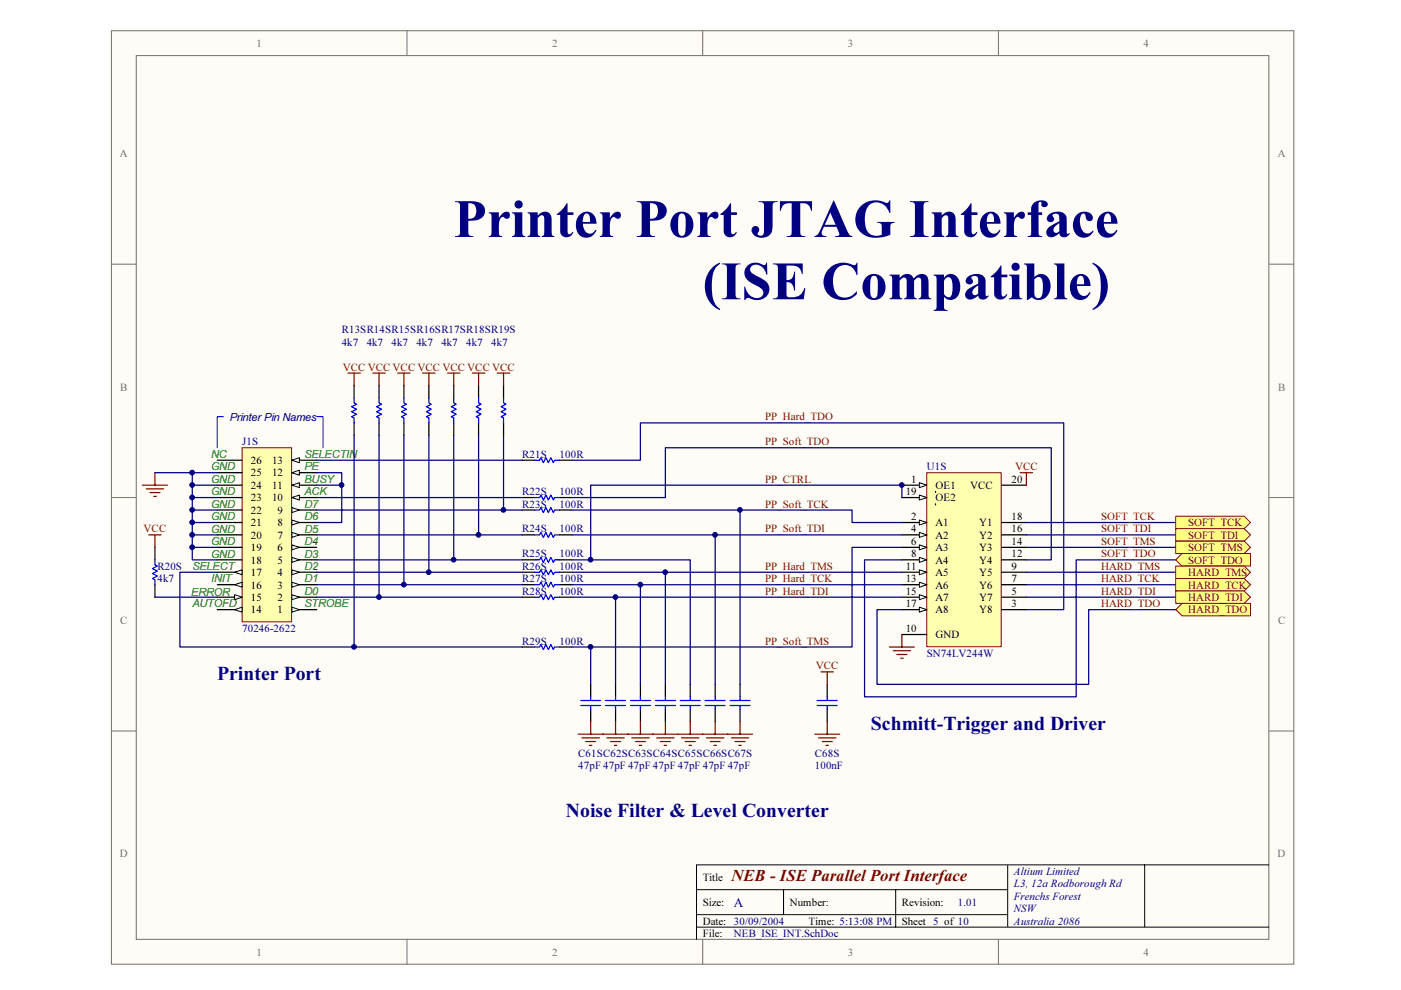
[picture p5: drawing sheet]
<svg xmlns="http://www.w3.org/2000/svg" width="297mm" height="210mm" viewBox="0 0 297 210" stroke-linecap="round" stroke-linejoin="round" font-family="sans-serif">
<g fill="#fffcf8" stroke="#706f64" stroke-width=".21">
<path d="M23.6 6.5h250.7v197.9h-250.7z" fill-rule="evenodd"/>
<path d="M28.9 11.8h240.1v187.4h-240.1z" fill-rule="evenodd"/>
</g>
<path d="M86.3 6.5v5.3M149 6.5v5.3M211.7 6.5v5.3M23.6 56h5.3M269.1 56h5.3M23.6 105.5h5.3M269.1 105.5h5.3M23.6 155h5.3M269.1 155h5.3M86.3 199.2v5.3M149 199.2v5.3M211.7 199.2v5.3" fill="none" stroke="#706f64" stroke-width=".21"/>
<path d="M147.7 188.6h66M147.7 196.6h121.4M147.7 193.9h66M166.1 188.6v5.3M189.9 188.6v8M213.7 183.4v13.2M242.7 183.4h-95v15.8M269.1 183.4h-26.4v13.2" fill="none" stroke="#000" stroke-width=".21"/>
<path d="M51.3 94.9h10.5v36.9h-10.5z" fill-rule="evenodd" fill="#ffffb0" stroke="#800000" stroke-width=".21"/>
<path d="M61.9 129.3h5.3" fill="none" stroke="#000" stroke-width=".26"/>
<path d="M61.9 128.7l1.6 .6-1.6 .5z" fill="#fffcf8" stroke="#000" stroke-width=".21"/>
<path d="M61.9 126.6h5.3" fill="none" stroke="#000" stroke-width=".26"/>
<path d="M61.9 126.1l1.6 .5-1.6 .5z" fill="#fffcf8" stroke="#000" stroke-width=".21"/>
<path d="M61.9 124h5.3" fill="none" stroke="#000" stroke-width=".26"/>
<path d="M61.9 123.4l1.6 .6-1.6 .5z" fill="#fffcf8" stroke="#000" stroke-width=".21"/>
<path d="M61.9 121.3h5.3" fill="none" stroke="#000" stroke-width=".26"/>
<path d="M61.9 120.8l1.6 .5-1.6 .6z" fill="#fffcf8" stroke="#000" stroke-width=".21"/>
<path d="M61.9 118.7h5.3" fill="none" stroke="#000" stroke-width=".26"/>
<path d="M61.9 118.2l1.6 .5-1.6 .5z" fill="#fffcf8" stroke="#000" stroke-width=".21"/>
<path d="M61.9 116.1h5.3" fill="none" stroke="#000" stroke-width=".26"/>
<path d="M61.9 115.5l1.6 .6-1.6 .5z" fill="#fffcf8" stroke="#000" stroke-width=".21"/>
<path d="M61.9 113.4h5.3" fill="none" stroke="#000" stroke-width=".26"/>
<path d="M61.9 112.9l1.6 .5-1.6 .5z" fill="#fffcf8" stroke="#000" stroke-width=".21"/>
<path d="M61.9 110.8h5.3" fill="none" stroke="#000" stroke-width=".26"/>
<path d="M61.9 110.3l1.6 .5-1.6 .5z" fill="#fffcf8" stroke="#000" stroke-width=".21"/>
<path d="M61.9 108.1h5.3" fill="none" stroke="#000" stroke-width=".26"/>
<path d="M61.9 107.6l1.6 .5-1.6 .6z" fill="#fffcf8" stroke="#000" stroke-width=".21"/>
<path d="M61.9 105.5h5.3" fill="none" stroke="#000" stroke-width=".26"/>
<path d="M61.9 105.5l1.6-.5v1z" fill="#fffcf8" stroke="#000" stroke-width=".21"/>
<path d="M61.9 102.9h5.3" fill="none" stroke="#000" stroke-width=".26"/>
<path d="M61.9 102.9l1.6-.6v1.1z" fill="#fffcf8" stroke="#000" stroke-width=".21"/>
<path d="M61.9 100.2h5.3" fill="none" stroke="#000" stroke-width=".26"/>
<path d="M61.9 100.2l1.6-.5v1.1z" fill="#fffcf8" stroke="#000" stroke-width=".21"/>
<path d="M61.9 97.6h5.3" fill="none" stroke="#000" stroke-width=".26"/>
<path d="M61.9 97.6l1.6-.6v1.1z" fill="#fffcf8" stroke="#000" stroke-width=".21"/>
<path d="M46.1 129.3h5.2" fill="none" stroke="#000" stroke-width=".26"/>
<path d="M49.7 129.3l1.6-.6v1.1z" fill="#fffcf8" stroke="#000" stroke-width=".21"/>
<path d="M46.1 126.6h5.2" fill="none" stroke="#000" stroke-width=".26"/>
<path d="M49.7 126.1l1.6 .5-1.6 .5z" fill="#fffcf8" stroke="#000" stroke-width=".21"/>
<path d="M46.1 124h5.2" fill="none" stroke="#000" stroke-width=".26"/>
<path d="M49.7 124l1.6-.6v1.1z" fill="#fffcf8" stroke="#000" stroke-width=".21"/>
<path d="M46.1 121.3h5.2" fill="none" stroke="#000" stroke-width=".26"/>
<path d="M49.7 121.3l1.6-.5v1.1z" fill="#fffcf8" stroke="#000" stroke-width=".21"/>
<g fill="none" stroke="#000" stroke-width=".26">
<path d="M46.1 97.6h5.2M75.1 81.7v2.7M75.1 89.7v2.6M80.4 81.7v2.7M80.4 89.7v2.6M85.6 81.7v2.7M85.6 89.7v2.6M90.9 81.7v2.7M90.9 89.7v2.6M96.2 81.7v2.7M96.2 89.7v2.6M101.5 81.7v2.7"/>
<path d="M101.5 89.7v2.6M106.8 81.7v2.7M106.8 89.7v2.6M110.7 97.6h2.6M118.6 97.6h2.7M32.8 116.1v2.6M46.1 118.7h5.2M46.1 116.1h5.2M46.1 113.4h5.2M46.1 110.8h5.2M46.1 108.1h5.2M46.1 105.5h5.2"/>
<path d="M46.1 102.9h5.2M46.1 100.2h5.2M110.7 118.7h2.6M110.7 113.4h2.6M110.7 108.1h2.6M110.7 105.5h2.6M118.6 118.7h2.7M118.6 113.4h2.7M118.6 108.1h2.7M118.6 105.5h2.7M32.8 124v2.6M110.7 124h2.6"/>
<path d="M110.7 121.3h2.6M110.7 126.6h2.6M110.7 137.2h2.6M118.6 124h2.7M118.6 121.3h2.7M118.6 126.6h2.7M118.6 137.2h2.7M125.2 145.1v2.6M125.2 150.4v2.6M130.5 145.1v2.6M130.5 150.4v2.6M135.8 145.1v2.6"/>
<path d="M135.8 150.4v2.6M141.1 145.1v2.6M141.1 150.4v2.6M146.3 145.1v2.6M146.3 150.4v2.6M151.6 145.1v2.6M151.6 150.4v2.6M156.9 145.1v2.6M156.9 150.4v2.6"/>
</g>
<g fill="none" stroke="#800000" stroke-width=".26">
<path d="M73.8 79.1h2.6M75.1 79.1v2.6M79 79.1h2.7M80.4 79.1v2.6M84.3 79.1h2.6M85.6 79.1v2.6M89.6 79.1h2.6M90.9 79.1v2.6M94.9 79.1h2.6M96.2 79.1v2.6M100.2 79.1h2.6M101.5 79.1v2.6"/>
<path d="M105.4 79.1h2.7M106.8 79.1v2.6M30.2 102.9h5.3M31 103.7h3.7M31.5 113.4h2.7M31.8 104.4h2.1M32.6 105.2h.5M32.8 100.2v2.7M32.8 113.4v2.7M122.6 155.7h37M123.4 156.4h3.7M124.2 157.2h2.1"/>
<path d="M125 158h.5M125.2 153v2.7M128.7 156.4h3.7M129.5 157.2h2.1M130.3 158h.5M130.5 153v2.7M133.9 156.4h3.7M134.7 157.2h2.1M135.5 158h.6M135.8 153v2.7M139.2 156.4h3.7M140 157.2h2.1"/>
<path d="M140.8 158h.5M141.1 153v2.7M144.5 156.4h3.7M145.3 157.2h2.1M146.1 158h.5M146.3 153v2.7M149.8 156.4h3.7M150.6 157.2h2.1M151.4 158h.5M151.6 153v2.7M155.1 156.4h3.6M155.8 157.2h2.2"/>
<path d="M156.7 158h.5M156.9 153v2.7"/>
</g>
<path d="M47.4 88.3h-1.3v6.6M67.2 88.3h1.3v6.6" fill="none" stroke="#00f" stroke-width=".21"/>
<g fill="none" stroke="#000080" stroke-width=".26">
<path d="M67.2 97.6h43.5M75.1 92.3v44.9M80.4 92.3v34.3M85.6 92.3v31.7M90.9 92.3v29M96.2 92.3v26.4M101.5 92.3v21.1M106.8 92.3v15.8M32.8 100.2h13.3M40.8 100.2v18.5h5.3M40.8 102.9h5.3M40.8 105.5h5.3"/>
<path d="M40.8 108.1h5.3M40.8 110.8h5.3M40.8 113.4h5.3M40.8 116.1h5.3M67.2 100.2h5.3v10.6h-5.3M67.2 102.9h5.3M67.2 105.5h43.5M67.2 108.1h43.5M67.2 113.4h43.5M67.2 118.7h43.5M151.6 113.4v31.7M156.9 108.1v37"/>
<path d="M32.8 126.6h13.3M46.1 121.3h-8v15.9h72.6M67.2 126.6h43.5M67.2 124h43.5M67.2 121.3h43.5M125.2 137.2v7.9M130.5 126.6v18.5M135.8 124v21.1M141.1 121.3v23.8"/>
</g>
<g fill="none" stroke="#00f" stroke-width=".26">
<path d="M75.1 84.4v1l.5 .3-1.1 .5 1.1 .6-1.1 .5 1.1 .5-1.1 .5 .6 .3v1.1M80.4 84.4v1l.5 .3-1.1 .5 1.1 .6-1.1 .5 1.1 .5-1.1 .5 .6 .3v1.1M85.6 84.4v1l.6 .3-1.1 .5 1.1 .6-1.1 .5 1.1 .5-1.1 .5 .5 .3v1.1M90.9 84.4v1l.5 .3-1 .5 1 .6-1 .5 1 .5-1 .5 .5 .3v1.1M96.2 84.4v1l.5 .3-1 .5 1 .6-1 .5 1 .5-1 .5 .5 .3v1.1M101.5 84.4v1l.5 .3-1.1 .5 1.1 .6-1.1 .5 1.1 .5-1.1 .5 .6 .3v1.1M106.8 84.4v1l.5 .3-1.1 .5 1.1 .6-1.1 .5 1.1 .5-1.1 .5 .6 .3v1.1M113.3 97.6h1.1l.3-.6 .5 1.1 .5-1.1 .6 1.1 .5-1.1 .5 1.1 .3-.5h1M32.8 118.7v1.1l.6 .2-1.1 .5 1.1 .6-1.1 .5 1.1 .5-1.1 .6 .5 .2v1.1M113.3 105.5h1.1l.3-.5 .5 1 .5-1 .6 1 .5-1 .5 1 .3-.5h1M113.3 108.1h1.1l.3-.5 .5 1.1 .5-1.1 .6 1.1 .5-1.1 .5 1.1 .3-.6h1M113.3 113.4h1.1l.3-.5 .5 1 .5-1 .6 1 .5-1 .5 1 .3-.5h1"/>
<path d="M113.3 118.7h1.1l.3-.5 .5 1 .5-1 .6 1 .5-1 .5 1 .3-.5h1M113.3 124h1.1l.3-.6 .5 1.1 .5-1.1 .6 1.1 .5-1.1 .5 1.1 .3-.5h1M113.3 121.3h1.1l.3-.5 .5 1.1 .5-1.1 .6 1.1 .5-1.1 .5 1.1 .3-.6h1M113.3 126.6h1.1l.3-.5 .5 1 .5-1 .6 1 .5-1 .5 1 .3-.5h1M113.3 137.2h1.1l.3-.5 .5 1 .5-1 .6 1 .5-1 .5 1 .3-.5h1M123.1 149.6h4.2M123.1 148.5h4.2M125.2 147.7v.8M125.2 149.6v.8M128.4 149.6h4.2M128.4 148.5h4.2M130.5 147.7v.8"/>
<path d="M130.5 149.6v.8M133.7 149.6h4.2M133.7 148.5h4.2M135.8 147.7v.8M135.8 149.6v.8M139 149.6h4.2M139 148.5h4.2M141.1 147.7v.8M141.1 149.6v.8M144.2 149.6h4.3M144.2 148.5h4.3M146.3 147.7v.8"/>
<path d="M146.3 149.6v.8M149.5 149.6h4.2M149.5 148.5h4.2M151.6 147.7v.8M151.6 149.6v.8M154.8 149.6h4.2M154.8 148.5h4.2M156.9 147.7v.8M156.9 149.6v.8"/>
</g>
<path d="M196.5 100.2h15.8v36.9h-15.8z" fill-rule="evenodd" fill="#ffffb0" stroke="#800000" stroke-width=".21"/>
<path d="M191.2 102.9h5.3" fill="none" stroke="#000" stroke-width=".26"/>
<path d="M194.9 102.3l1.6 .6-1.6 .5z" fill="#fffcf8" stroke="#000" stroke-width=".21"/>
<path d="M191.2 110.8h5.3M198.3 104.2h.1" fill="none" stroke="#000" stroke-width=".26"/>
<path d="M194.9 110.3l1.6 .5-1.6 .5z" fill="#fffcf8" stroke="#000" stroke-width=".21"/>
<path d="M191.2 113.4h5.3" fill="none" stroke="#000" stroke-width=".26"/>
<path d="M194.9 112.9l1.6 .5-1.6 .5z" fill="#fffcf8" stroke="#000" stroke-width=".21"/>
<path d="M191.2 116.1h5.3" fill="none" stroke="#000" stroke-width=".26"/>
<path d="M194.9 115.5l1.6 .6-1.6 .5z" fill="#fffcf8" stroke="#000" stroke-width=".21"/>
<path d="M191.2 118.7h5.3" fill="none" stroke="#000" stroke-width=".26"/>
<path d="M194.9 118.2l1.6 .5-1.6 .5z" fill="#fffcf8" stroke="#000" stroke-width=".21"/>
<path d="M212.3 118.7h5.3M212.3 116.1h5.3M212.3 113.4h5.3M212.3 110.8h5.3M191.2 121.3h5.3M191.2 134.5h5.3M212.3 129.3h5.3M212.3 126.6h5.3M212.3 124h5.3M212.3 121.3h5.3" fill="none" stroke="#000" stroke-width=".26"/>
<path d="M194.9 120.8l1.6 .5-1.6 .6z" fill="#fffcf8" stroke="#000" stroke-width=".21"/>
<path d="M191.2 124h5.3" fill="none" stroke="#000" stroke-width=".26"/>
<path d="M194.9 123.4l1.6 .6-1.6 .5z" fill="#fffcf8" stroke="#000" stroke-width=".21"/>
<path d="M191.2 126.6h5.3" fill="none" stroke="#000" stroke-width=".26"/>
<path d="M194.9 126.1l1.6 .5-1.6 .5z" fill="#fffcf8" stroke="#000" stroke-width=".21"/>
<path d="M191.2 129.3h5.3" fill="none" stroke="#000" stroke-width=".26"/>
<path d="M194.9 128.7l1.6 .6-1.6 .5z" fill="#fffcf8" stroke="#000" stroke-width=".21"/>
<path d="M191.2 105.5h5.3" fill="none" stroke="#000" stroke-width=".26"/>
<path d="M194.9 105l1.6 .5-1.6 .5z" fill="#fffcf8" stroke="#000" stroke-width=".21"/>
<path d="M198.3 106.8h.1M212.3 102.9h5.3M175.4 145.1v2.6M175.4 150.4v2.6" fill="none" stroke="#000" stroke-width=".26"/>
<g fill="none" stroke="#000080" stroke-width=".26">
<path d="M121.3 97.6h14.5v-7.9h89.7v39.6h-7.9M121.3 108.1h59.4v2.7h10.5M121.3 105.5h19.8v-10.6h81.8v23.8h-5.3M121.3 113.4h69.9M191.2 116.1h-10.5v21.1h-59.4M191.2 118.7h-7.9v29h44.9v-29h21.1M217.6 113.4h31.7M217.6 110.8h31.7M217.6 116.1h31.7M121.3 121.3h69.9M121.3 124h69.9M121.3 126.6h69.9"/>
<path d="M191.2 129.3h-5.3v15.8h44.9v-15.8h18.5M217.6 121.3h31.7M217.6 124h31.7M217.6 126.6h31.7"/>
</g>
<g fill="none" stroke="#800000" stroke-width=".26">
<path d="M216.3 100.2h2.6M217.6 100.2v2.7M188.6 137.2h5.3M189.4 138h3.7M190.2 138.8h2.1M191 139.6h.5M191.2 134.5v2.7M172.7 155.7h5.3M173.5 156.4h3.7M174.1 142.5h2.6M174.3 157.2h2.1M175.1 158h.5"/>
<path d="M175.4 142.5v2.6M175.4 153v2.7"/>
</g>
<path d="M173.3 149.6h4.2M173.3 148.5h4.2M175.4 147.7v.8M175.4 149.6v.8" fill="none" stroke="#00f" stroke-width=".26"/>
<g fill="#ffff80" stroke="#800000" stroke-width=".21">
<path d="M249.3 109.5h14.5l1.3 1.3-1.3 1.3h-14.5z" fill-rule="evenodd"/>
<path d="M249.3 112.1h14.5l1.3 1.3-1.3 1.3h-14.5z" fill-rule="evenodd"/>
<path d="M249.3 114.7h14.5l1.3 1.4-1.3 1.3h-14.5z" fill-rule="evenodd"/>
<path d="M249.3 118.7l1.3-1.3h14.5v2.6h-14.5z" fill-rule="evenodd"/>
<path d="M249.3 120h14.5l1.3 1.3-1.3 1.4h-14.5z" fill-rule="evenodd"/>
<path d="M249.3 122.7h14.5l1.3 1.3-1.3 1.3h-14.5z" fill-rule="evenodd"/>
<path d="M249.3 125.3h14.5l1.3 1.3-1.3 1.3h-14.5z" fill-rule="evenodd"/>
<path d="M249.3 129.3l1.3-1.4h14.5v2.7h-14.5z" fill-rule="evenodd"/>
</g>
<path d="M121.3 118.7h3.9M191.2 105.5v-2.6h-66v15.8h21.1v26.4" fill="none" stroke="#000080" stroke-width=".26"/>
<g fill="#000080" stroke="#000080" stroke-width=".21">
<circle cx="40.7" cy="116" r=".51"/>
<circle cx="40.7" cy="113.4" r=".51"/>
<circle cx="40.7" cy="110.8" r=".5"/>
<circle cx="40.7" cy="108.1" r=".5"/>
<circle cx="40.7" cy="105.5" r=".51"/>
<circle cx="40.7" cy="102.8" r=".5"/>
<circle cx="40.7" cy="100.2" r=".5"/>
<circle cx="72.4" cy="102.8" r=".5"/>
<circle cx="75.1" cy="137.1" r=".5"/>
<circle cx="80.3" cy="126.6" r=".5"/>
<circle cx="85.6" cy="124" r=".51"/>
<circle cx="90.9" cy="121.3" r=".5"/>
<circle cx="96.2" cy="118.7" r=".5"/>
<circle cx="101.5" cy="113.4" r=".51"/>
<circle cx="106.7" cy="108.1" r=".5"/>
<circle cx="125.2" cy="137.1" r=".5"/>
<circle cx="125.2" cy="118.7" r=".5"/>
<circle cx="130.5" cy="126.6" r=".49"/>
<circle cx="135.8" cy="124" r=".51"/>
<circle cx="141" cy="121.3" r=".5"/>
<circle cx="151.6" cy="113.4" r=".5"/>
<circle cx="156.9" cy="108.1" r=".49"/>
<circle cx="191.2" cy="102.8" r=".5"/>
</g>
<g font-size="11.4" fill="#000080">
<text x="96.2" y="50.2">Printer Port JTAG Interface</text>
<text x="149" y="63.5">(ISE Compatible)</text>
</g>
<g font-size="4.3" fill="#000080">
<text x="46.1" y="144.2">Printer Port</text>
<text x="184.6" y="154.8">Schmitt-Trigger and Driver</text>
<text x="120" y="173.3">Noise Filter &amp; Level Converter</text>
</g>
<text font-size="3.6" fill="#800000" x="155.1" y="186.8">NEB - ISE Parallel Port Interface</text>
<text font-size="2.9" fill="#000080" x="155.6" y="192.2">A</text>
<g font-size="2.4" fill="#706f64">
<text x="54.4" y="9.9">1</text>
<text x="117.1" y="9.9">2</text>
<text x="179.8" y="9.9">3</text>
<text x="242.5" y="9.9">4</text>
<text x="25.4" y="33.3">A</text>
<text x="270.9" y="33.3">A</text>
<text x="25.5" y="82.8">B</text>
<text x="271" y="82.8">B</text>
<text x="25.5" y="132.3">C</text>
<text x="271" y="132.3">C</text>
<text x="25.4" y="181.8">D</text>
<text x="270.9" y="181.8">D</text>
<text x="54.4" y="202.6">1</text>
<text x="117.1" y="202.6">2</text>
<text x="179.8" y="202.6">3</text>
<text x="242.5" y="202.6">4</text>
</g>
<g font-size="2.4" fill="#000080">
<text x="72.5" y="70.7">R13SR14SR15SR16SR17SR18SR19S</text>
<text x="72.5" y="73.3">4k7</text>
<text x="77.7" y="73.3">4k7</text>
<text x="83" y="73.3">4k7</text>
<text x="88.3" y="73.3">4k7</text>
<text x="93.6" y="73.3">4k7</text>
<text x="98.8" y="73.3">4k7</text>
<text x="104.1" y="73.3">4k7</text>
<text x="48.7" y="89.2">Printer Pin Names</text>
<text x="51.3" y="94.4">J1S</text>
<text x="110.7" y="97">R21S</text>
<text x="118.6" y="97">100R</text>
<text x="196.5" y="99.7">U1S</text>
<text x="110.7" y="105">R22S</text>
<text x="110.7" y="107.6">R23S</text>
<text x="118.6" y="107.6">100R</text>
<text x="118.6" y="105">100R</text>
<text x="110.7" y="112.9">R24S</text>
<text x="118.6" y="112.9">100R</text>
<text x="110.7" y="118.2">R25S</text>
<text x="118.6" y="118.2">100R</text>
<text x="33.4" y="120.8">R20S</text>
<text x="33.4" y="123.4">4k7</text>
<text x="110.7" y="123.4">R27S</text>
<text x="110.7" y="120.8">R26S</text>
<text x="118.6" y="123.4">100R</text>
<text x="118.6" y="120.8">100R</text>
<text x="110.7" y="126.1">R28S</text>
<text x="118.6" y="126.1">100R</text>
<text x="51.3" y="134">70246-2622</text>
<text x="110.7" y="136.7">R29S</text>
<text x="118.6" y="136.7">100R</text>
<text x="196.5" y="139.3">SN74LV244W</text>
<text x="122.6" y="160.4">C61SC62SC63SC64SC65SC66SC67S</text>
<text x="172.8" y="160.4">C68S</text>
<text x="122.6" y="163">47pF 47pF 47pF 47pF 47pF 47pF 47pF</text>
<text x="172.8" y="163">100nF</text>
<text x="215" y="185.5">Altium Limited</text>
<text x="215" y="188.1">L3, 12a Rodborough Rd</text>
<text x="215" y="190.8">Frenchs Forest</text>
<text x="203.1" y="192.1">1.01</text>
<text x="215" y="193.4">NSW</text>
<text x="215" y="196">Australia 2086</text>
<text x="155.6" y="198.7">NEB_ISE_INT.SchDoc</text>
</g>
<g font-size="2.4" fill="#800000">
<text x="72.7" y="78.6">VCC VCC VCC VCC VCC VCC VCC</text>
<text x="162.2" y="89.1">PP_Hard_TDO</text>
<text x="162.2" y="94.4">PP_Soft_TDO</text>
<text x="215.2" y="99.7">VCC</text>
<text x="162.2" y="107.6">PP_Soft_TCK</text>
<text x="162.2" y="102.3">PP_CTRL</text>
<text x="30.5" y="112.9">VCC</text>
<text x="162.2" y="112.9">PP_Soft_TDI</text>
<text x="233.5" y="110.3">SOFT_TCK</text>
<text x="233.5" y="112.9">SOFT_TDI</text>
<text x="251.9" y="111.6">SOFT_TCK</text>
<text x="233.5" y="115.5">SOFT_TMS</text>
<text x="233.5" y="118.2">SOFT_TDO</text>
<text x="251.9" y="114.2">SOFT_TDI</text>
<text x="251.9" y="116.8">SOFT_TMS</text>
<text x="251.9" y="119.5">SOFT_TDO</text>
<text x="162.2" y="120.8">PP_Hard_TMS</text>
<text x="162.2" y="123.4">PP_Hard_TCK</text>
<text x="233.5" y="123.4">HARD_TCK</text>
<text x="233.5" y="120.8">HARD_TMS</text>
<text x="251.9" y="122.1">HARD_TMS</text>
<text x="251.9" y="124.8">HARD_TCK</text>
<text x="162.2" y="126.1">PP_Hard_TDI</text>
<text x="233.5" y="128.7">HARD_TDO</text>
<text x="233.5" y="126.1">HARD_TDI</text>
<text x="251.9" y="127.4">HARD_TDI</text>
<text x="251.9" y="130">HARD_TDO</text>
<text x="162.2" y="136.7">PP_Soft_TMS</text>
<text x="173" y="141.9">VCC</text>
</g>
<g font-size="2.4" fill="#008000">
<text x="44.7" y="99.7">GND</text>
<text x="44.7" y="97.1">NC</text>
<text x="64.5" y="97.1">SELECTIN</text>
<text x="64.5" y="99.7">PE</text>
<text x="44.7" y="107.7">GND</text>
<text x="44.7" y="105">GND</text>
<text x="44.7" y="102.4">GND</text>
<text x="64.5" y="102.4">BUSY</text>
<text x="64.5" y="105">ACK</text>
<text x="64.5" y="107.7">D7</text>
<text x="44.7" y="112.9">GND</text>
<text x="44.7" y="110.3">GND</text>
<text x="64.5" y="112.9">D5</text>
<text x="64.5" y="110.3">D6</text>
<text x="44.7" y="118.2">GND</text>
<text x="44.7" y="115.6">GND</text>
<text x="64.5" y="118.2">D3</text>
<text x="64.5" y="115.6">D4</text>
<text x="40.8" y="120.9">SELECT</text>
<text x="44.7" y="123.5">INIT</text>
<text x="64.5" y="123.5">D1</text>
<text x="64.5" y="120.9">D2</text>
<text x="40.5" y="126.4">ERROR</text>
<text x="40.8" y="128.8">AUTOFD</text>
<text x="64.5" y="128.8">STROBE</text>
<text x="64.5" y="126.1">D0</text>
</g>
<g font-size="2.4">
<text x="53.2" y="101">25</text>
<text x="53.2" y="98.4">26</text>
<text x="57.7" y="101">12</text>
<text x="57.7" y="98.4">13</text>
<text x="53.2" y="106.3">23</text>
<text x="53.2" y="103.7">24</text>
<text x="57.7" y="106.3">10</text>
<text x="57.7" y="103.7">11</text>
<text x="192" y="105">19</text>
<text x="193.2" y="102.3">1</text>
<text x="198.3" y="103.7">OE1</text>
<text x="198.3" y="106.3">OE2</text>
<text x="205.7" y="103.7">VCC</text>
<text x="214.5" y="102.3">20</text>
<text x="53.2" y="111.6">21</text>
<text x="53.2" y="108.9">22</text>
<text x="58.9" y="111.6">8</text>
<text x="58.9" y="108.9">9</text>
<text x="193.2" y="110.3">2</text>
<text x="193.2" y="112.9">4</text>
<text x="198.3" y="111.6">A1</text>
<text x="207.6" y="111.6">Y1</text>
<text x="214.5" y="112.9">16</text>
<text x="214.5" y="110.3">18</text>
<text x="53.2" y="119.5">18</text>
<text x="53.2" y="116.8">19</text>
<text x="53.2" y="114.2">20</text>
<text x="58.9" y="119.5">5</text>
<text x="58.9" y="116.8">6</text>
<text x="58.9" y="114.2">7</text>
<text x="193.2" y="115.5">6</text>
<text x="193.2" y="118.2">8</text>
<text x="198.3" y="114.2">A2</text>
<text x="198.3" y="116.8">A3</text>
<text x="198.3" y="119.5">A4</text>
<text x="207.6" y="119.5">Y4</text>
<text x="207.6" y="116.8">Y3</text>
<text x="207.6" y="114.2">Y2</text>
<text x="214.5" y="118.2">12</text>
<text x="214.5" y="115.5">14</text>
<text x="53.2" y="124.8">16</text>
<text x="53.2" y="122.1">17</text>
<text x="58.9" y="124.8">3</text>
<text x="58.9" y="122.1">4</text>
<text x="192" y="120.8">11</text>
<text x="192" y="123.4">13</text>
<text x="198.3" y="122.1">A5</text>
<text x="198.3" y="124.8">A6</text>
<text x="207.6" y="124.8">Y6</text>
<text x="207.6" y="122.1">Y5</text>
<text x="214.5" y="123.4">7</text>
<text x="214.5" y="120.8">9</text>
<text x="53.2" y="130">14</text>
<text x="53.2" y="127.4">15</text>
<text x="58.9" y="130">1</text>
<text x="58.9" y="127.4">2</text>
<text x="192" y="126.1">15</text>
<text x="192" y="128.7">17</text>
<text x="198.3" y="127.4">A7</text>
<text x="198.3" y="130">A8</text>
<text x="207.6" y="130">Y8</text>
<text x="207.6" y="127.4">Y7</text>
<text x="214.5" y="128.7">3</text>
<text x="214.5" y="126.1">5</text>
<text x="192" y="134">10</text>
<text x="198.3" y="135.3">GND</text>
<text x="149" y="186.8">Title</text>
<text x="149" y="192.1">Size:</text>
<text x="149" y="196">Date: 30/09/2004</text>
<text x="167.5" y="192.1">Number:</text>
<text x="171.4" y="196">Time: 5:13:08 PM</text>
<text x="191.2" y="192.1">Revision:</text>
<text x="191.2" y="196">Sheet 5 of 10</text>
<text x="149" y="198.7">File:</text>
</g>
</svg>
